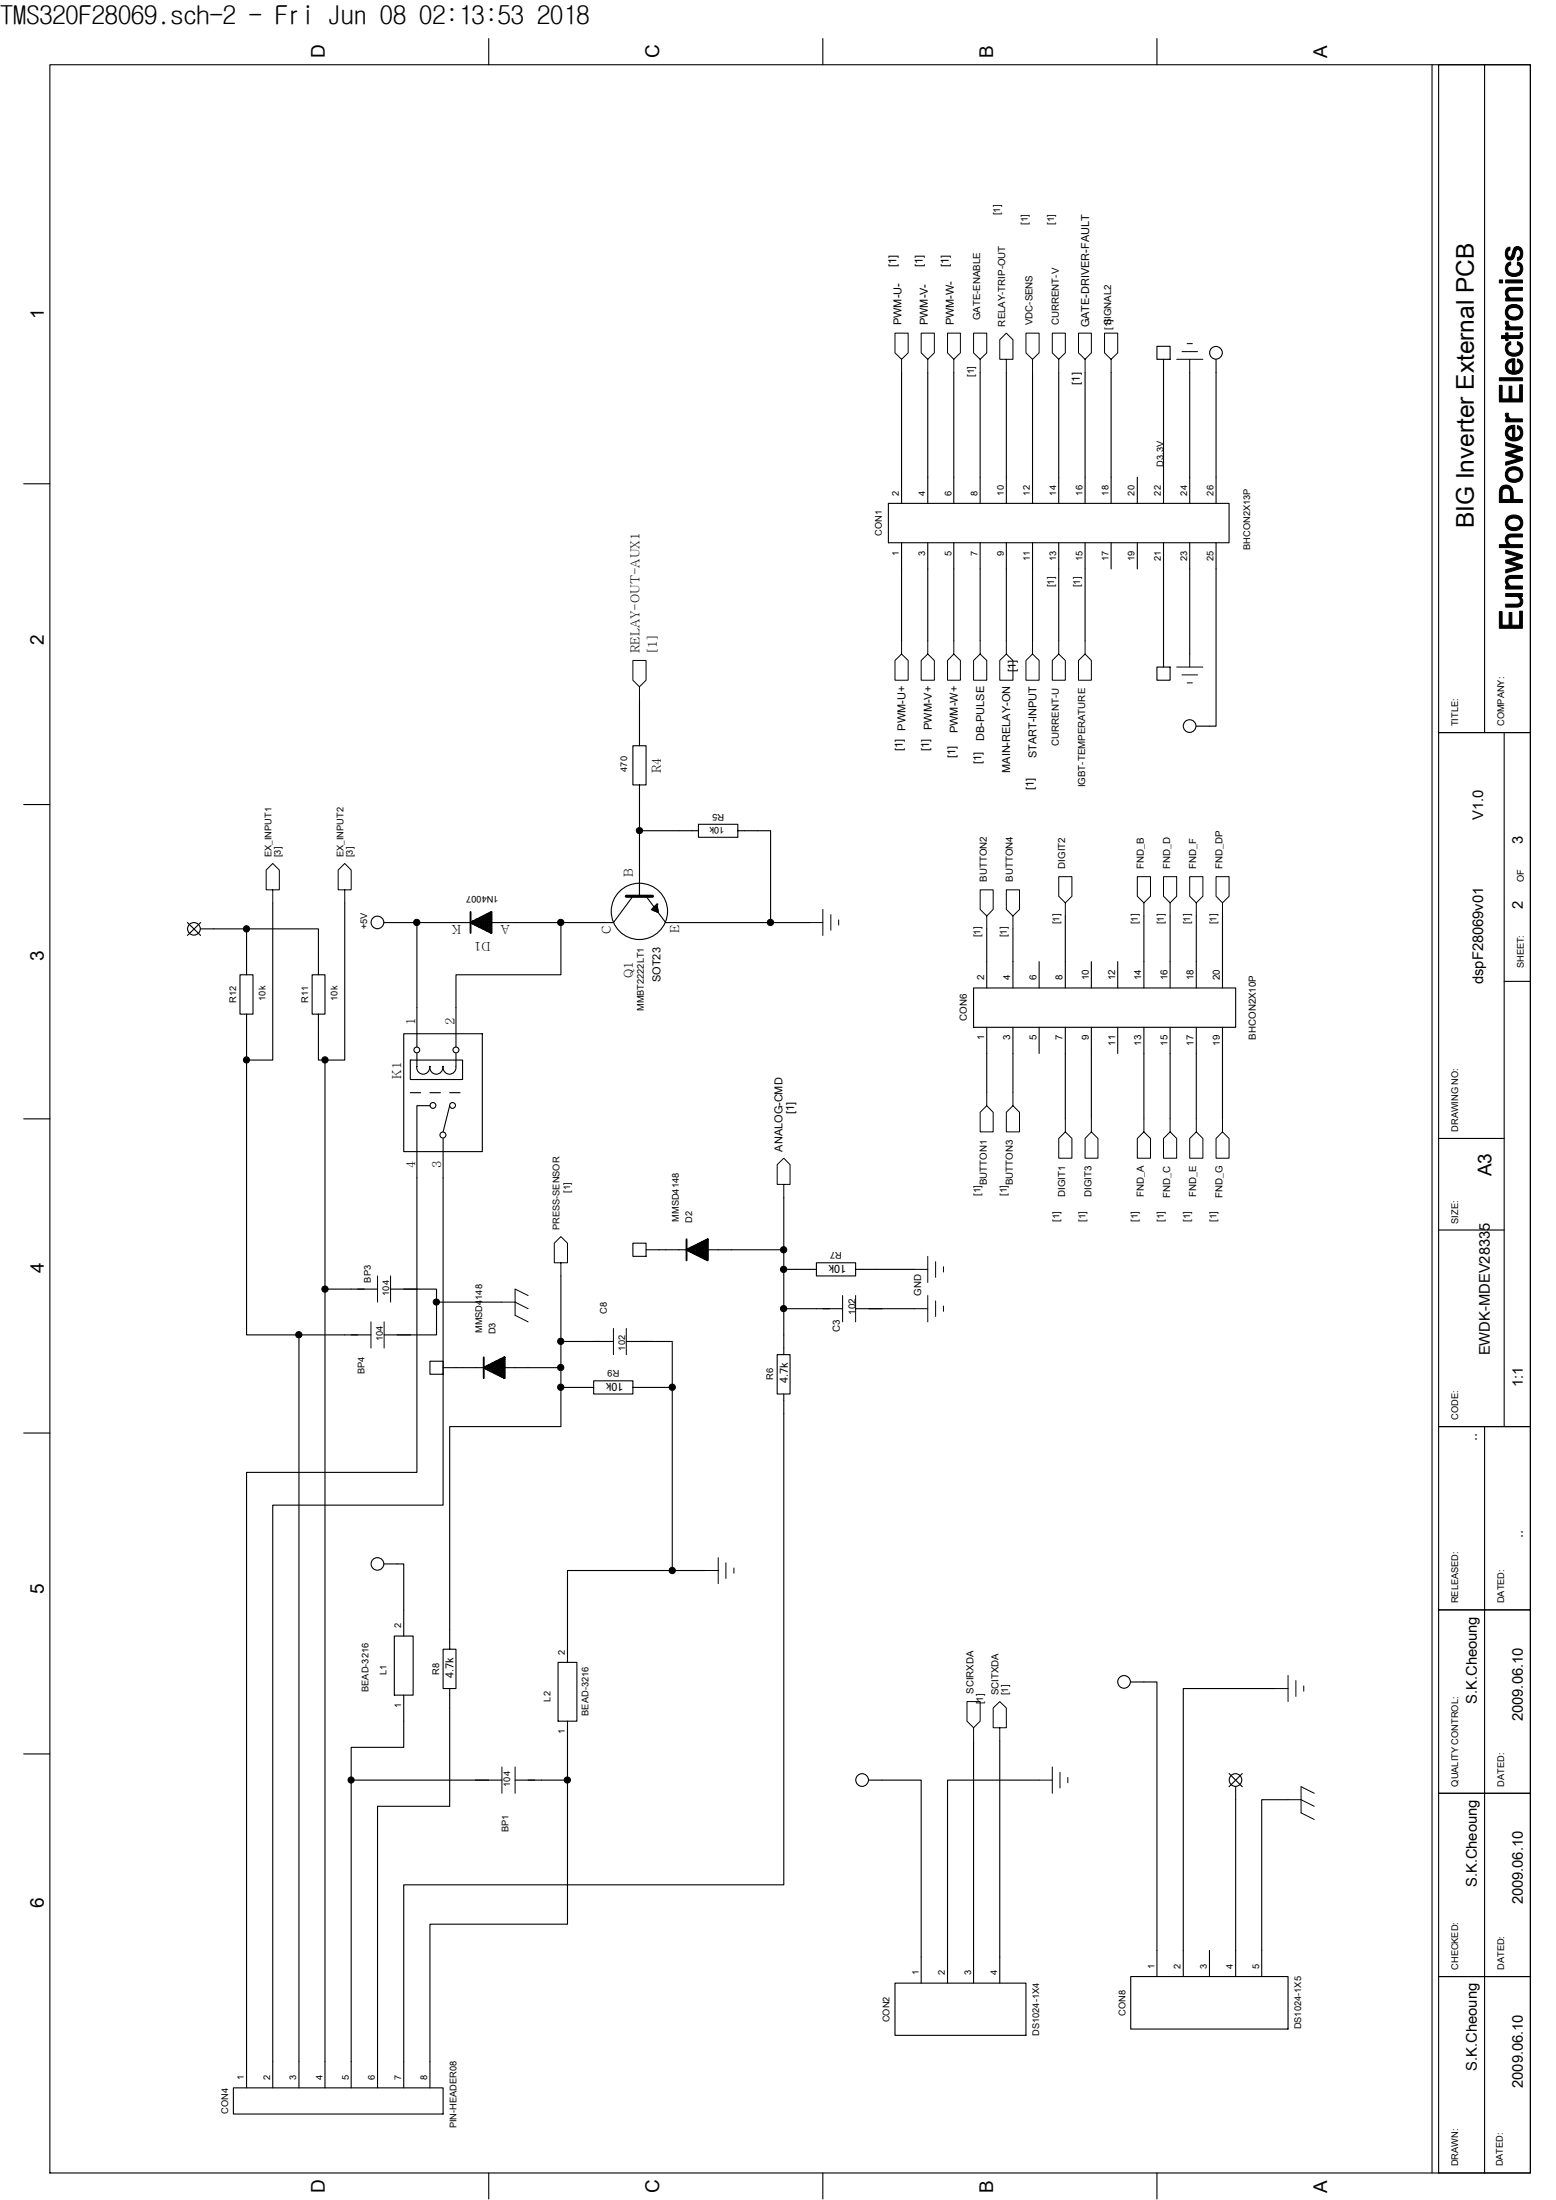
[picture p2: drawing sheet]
<svg xmlns="http://www.w3.org/2000/svg" width="210mm" height="297mm" viewBox="0 0 210 297" stroke-linecap="round" stroke-linejoin="round" font-family="sans-serif">
<g fill="none" stroke="#000" stroke-width=".15">
<path d="M6.7 8.7h199.8v284.7h-199.8zM66 5.2v3.5M111 5.2v3.5M156.1 5.2v3.5M193.3 8.7v284.7M194.1 8.7h12.4v90.2h-12.4zM200.3 8.7v90.2M121.7 50.3v17.7M125.2 50.3v17.7M128.7 50.3v17.7M132.3 50.3v17.7M135.8 50.3v17.7"/>
<path d="M139.3 50.3v17.7M142.9 50.3v17.7M146.4 50.3v17.7M149.9 50.3v17.7M156.1 46.8h1.8v1.7h-1.8zM157 48.5v19.5M160.5 50.3v17.7M164.1 48.5v19.5M3.2 65.3h3.5M119.9 68h46v5.3h-46zM121.7 73.3v13.2M125.2 73.3v13.2"/>
<path d="M128.7 73.3v13.2M132.3 73.3v13.2M135.8 73.3v13.2M139.3 73.3v13.2M142.9 73.3v13.2M146.4 73.3v13.2M149.9 73.3v3.5M153.5 64.4v3.6M153.5 73.3v3.5M157 73.3v16.8M160.5 73.3v15M164.1 73.3v24.7h-2.7"/>
<path d="M86.3 94.5v6.2M156.1 90.1h1.8v1.7h-1.8zM194.1 98.9h12.4v93.7h-12.4zM203 98.9v93.7M3.2 108.6h3.5M86.3 106h-.9v-5.3h1.8v5.3h-.9v15M94.3 112.2h-8M99.6 112.2v.9h-5.3v-1.8h5.3v.9h4.4v12.4M25.3 124.6l1.8 1.7M27.1 124.6l-1.8 1.7M27.1 125.4h6.2M33.3 125.4h9.7v6.2"/>
<path d="M33.3 125.4v6.2M33.3 136.9h.8v-5.3h-1.7v5.3h.9v43.3h7M36.8 121.9v21.2h-3.5M43 136.9h.9v-5.3h-1.8v5.3h.9v6.2h.9v31M46.5 121.9v21.2h-2.6M51.8 124.6h11.7M54.5 139.6h10.6v15.9h-10.6zM56.3 124.6v16.8M66.3 124.6h9.4v7h-14.2v9.8M85.4 121l-2.6 3.6h-7.1M87.2 121l2.6 3.6h19.5M87.9 122.8l.8-.7 .1 1.1z"/>
<path d="M87.9 122.8h.1M87.9 122.8h.9M88.1 122.6v.3M88.1 122.6h.7M88.2 123h.6M88.2 122.5v.5M88.3 122.4h.4M88.4 122.3v.7M88.5 122.2h.2M88.6 122.1v1M88.6 123.1h.2M88.7 122.1h.1"/>
<path d="M88.8 122.7v.5M131.4 133.4h35.4v5.3h-35.4zM133.2 125.4v8M133.2 138.7v8.8M136.7 125.4v8M136.7 138.7v8.8M140.2 129.8v3.6M140.2 138.7v3.5M143.8 123.7v9.7M143.8 138.7v12.4M147.3 129.8v3.6M147.3 138.7v12.4"/>
<path d="M150.8 129.8v3.6M150.8 138.7v3.5M154.4 138.7v12.4M154.4 123.7v9.7M157.9 138.7v12.4M157.9 123.7v9.7M161.4 138.7v12.4M161.4 123.7v9.7M165 138.7v12.4M165 123.7v9.7M203 132.5h3.5M3.2 151.1h3.5"/>
<path d="M55.4 143.1h7v2.7h-7zM55.4 147.5h1.4M56.3 142.2v1.8M58 144a.88 .88 0 0 1-.9 1 .88 .88 0 0 1-.9-1h.1M58 147.5h1.4M58 149.3h-1.7v49.5h-23v83.1M59.7 144a.88 .88 0 0 1-.8 1 .88 .88 0 0 1-.9-1h.1M59.8 153.7v49.5h-23v78.7M60.7 147.5h1.4M60.7 149.3l-.9 3.5M61.5 144a.88 .88 0 0 1-.8 1 .88 .88 0 0 1-.9-1M61.5 142.2v1.8"/>
<path d="M194.1 153.7h8.9M43.9 174.1v107.8M50.9 174.1h-7M52.7 174.1h6.2v1.7M58.9 175.8v4.4h-7.1M58.9 175.8h8.8M75.7 172.3v8.8M85.4 167.9h1.8v1.7h-1.8zM87.2 168.7h5.4M95.5 168.7h10.3v2.7M105.8 161.7v7M110.2 171.4h-4.4v5.3"/>
<path d="M113.7 176.7h-7.9v6.2h-.9v5.3h1.7v-5.3h-.8M115.5 176.7h7.9M115.5 171.4v.9h-5.3v-1.8h5.3v.9h7.9M194.1 166.1h8.9M3.2 193.5h3.5M40.3 180.2v101.7M50.1 180.2h-9.8M58 183.8h1.8v1.7h-1.8zM59.8 184.7h5.5M68.1 184.7h7.6v2.6M80.1 187.3h-4.4v5.3h-15v30.1h-.9v5.3h1.7v-5.3h-.8M82.8 181.1h-7.1v3.6"/>
<path d="M84.5 181.1h6.2v6.2M85.4 187.3v.9h-5.3v-1.8h5.3v.9h5.3M90.7 187.3v24.7M105.8 188.2v66.3h-51.3v27.4M194.1 192.6h12.4v24.8h-12.4zM200.3 192.6v100.8M51.8 211.2h2.7v9.7M90.7 212h-14.1v12.5M90.7 212h4.4M194.1 217.4h12.4v24.7h-12.4zM3.2 236.8h3.5M53.2 220.9h2.6v8h-2.6z"/>
<path d="M54.5 228.9v7h-7.1v4.4M60.7 228v15.9h-9.8v38M75.3 224.5h2.6v7.9h-2.6zM76.6 232.4v7.9h-7.1M131.4 235v32.8M134.9 235v32.8M152.6 227.1h3.5v39.8M165.9 239.5l1.7 1.7M167.6 239.5l-1.7 1.7M172 228h-12.3v38.9M67.7 240.3h-20.3v41.6M76.6 240.3v19.5h-18.6v22.1"/>
<path d="M117.2 240.3h7.1v27.5M140.2 240.3h-12.3v27.5M166.8 241.2v25.7M173.8 243h-3.5v23.9M194.1 242.1h12.4v24.8h-12.4zM120.8 267.8h17.7v7h-17.7zM152.6 266.9h21.2v7.1h-21.2zM163.2 263.3v3.6M194.1 266.9h12.4v26.5h-12.4zM31.5 281.9h28.3v3.5h-28.3zM66 293.4v3.5M111 293.4v3.5"/>
<path d="M156.1 293.4v3.5"/>
<circle cx="164.1" cy="47.6" r=".86"/>
<circle cx="160.5" cy="98" r=".86"/>
<circle cx="26.2" cy="125.4" r=".85"/>
<circle cx="50.9" cy="124.5" r=".85"/>
<circle cx="86.3" cy="123" r="3.8"/>
<circle cx="56.2" cy="141.8" r=".39"/>
<circle cx="58.4" cy="149.3" r=".39"/>
<circle cx="59.8" cy="153.2" r=".4"/>
<circle cx="61.1" cy="149.3" r=".39"/>
<circle cx="61.5" cy="141.8" r=".4"/>
<circle cx="50.9" cy="211.2" r=".85"/>
<circle cx="151.7" cy="227.1" r=".86"/>
<circle cx="116.3" cy="240.3" r=".86"/>
<circle cx="166.7" cy="240.3" r=".85"/>
</g>
<path d="M84.5 121h3.6" fill="none" stroke="#000" stroke-width=".42"/>
<g fill="none" stroke="#000" stroke-width=".25">
<path d="M63.5 124.6l2.8-1.5v2.9zM63.5 123.1v2.9M63.5 124.6h.1M63.6 124.7h2.7M64 124.3v.5M64.1 124.9h2.2M64.5 124.1v.9M64.6 125.1h1.7M65 123.8v1.5M65.2 125.4h1.1M65.5 123.6v1.9M65.7 125.6h.6"/>
<path d="M66 123.3v2.5M66.1 125.9h.2M66.3 123.2v2.7M66.3 123.4h-.5v2.3M66.3 123.7h-1v1.7M66.3 123.9h-1.5v1.3M66.3 124.1h-2v.8M66.3 124.4h-2.5v.3M92.6 168.7h2.9M92.6 167.3v2.9M92.6 168.7l2.9-1.4v2.9zM92.7 168.7v.1"/>
<path d="M93 168.6v.3M93.1 169h2.4M93.2 168.5h2.3M93.2 168.5v.5M93.5 168.4v.7M93.6 169.2h1.9M93.7 168.2h1.8M93.7 168.2v1.1M94 168.1v1.3M94.1 169.5h1.4M94.5 167.9v1.7M94.6 169.7h.9"/>
<path d="M95 167.6v2.3M95.1 169.9h.4M95.4 167.4v2.7M95.5 167.5h-.3v2.5M95.5 167.7h-.8v2.1M95.5 168h-1.3v1.5M65.3 184.7h.1M65.3 183.3v2.8M65.3 184.7l2.8-1.4v2.8zM65.4 184.6h2.7M65.5 184.6v.2M65.6 184.8h2.5"/>
<path d="M65.8 184.4v.5M65.9 184.3h2.2M66 184.3v.7M66 185.1h2.1M66.3 184.2v1M66.4 184.1h1.7M66.5 184.1v1.2M66.5 185.3h1.6M66.7 183.9v1.5M67 183.8h1.1M67 183.8v1.7M67 185.5h1.1"/>
<path d="M67.2 183.7v1.9M67.5 185.8h.6M67.7 183.4v2.5M67.9 183.3h.2M68 183.3v2.7M68 186.1h.1M68.1 183.6h-.6v2.1"/>
</g>
<g fill="none" stroke="#000" stroke-width=".13">
<path d="M121.7 48.5l-.9-.9v-2.6h1.8v2.6l-.9 .9v1.8M125.2 48.5l-.9-.9v-2.6h1.8v2.6l-.9 .9v1.8M128.7 48.5l-.8-.9v-2.6h1.7v2.6l-.9 .9v1.8M132.3 48.5l-.9-.9v-2.6h1.8v2.6l-.9 .9v1.8M135.8 48.5h.9v-2.6l-.9-.9-.9 .9v2.6h.9v1.8M139.3 48.5l-.8-.9v-2.6h1.7v2.6l-.9 .9v1.8M142.9 48.5l-.9-.9v-2.6h1.8v2.6l-.9 .9v1.8M146.4 48.5l-.9-.9v-2.6h1.8v2.6l-.9 .9v1.8M149.9 48.5l-.8-.9v-2.6h1.7v2.6l-.9 .9v1.8M158.8 48.5h3.5M159.5 47.5h2.1M160.2 46.4h.7"/>
<path d="M160.5 48.5v1.8M86.3 92.7l-.9-.9v-2.6h1.8v2.6l-.9 .9v1.8M121.7 86.5v1.8l.9 .9v2.6h-1.8v-2.6l.9-.9M125.2 86.5v1.8l.9 .9v2.6h-1.8v-2.6l.9-.9M128.7 86.5v1.8l.9 .9v2.6h-1.7v-2.6l.8-.9M132.3 86.5v1.8l.9 .9v2.6h-1.8v-2.6l.9-.9M135.8 86.5v1.8l.9 .9v2.6h-1.8v-2.6l.9-.9M139.3 86.5v1.8l.9 .9v2.6h-1.7v-2.6l.8-.9M142.9 86.5v1.8l.9 .9v2.6h-1.8v-2.6l.9-.9M146.4 86.5v1.8l.9 .9v2.6h-1.8v-2.6l.9-.9M158.8 90.1h3.5M159.5 91.1h2.1"/>
<path d="M160.2 92.2h.7M160.5 88.3v1.8M36.8 120.1h.9v-2.6l-.9-.9-.9 .9v2.6h.9v1.8M46.5 120.1h.9v-2.6l-.9-.9-.9 .9v2.6h.9v1.8M109.3 124.6h1.7M111 122.8v3.5M112.1 123.5v2.1M113.2 124.2v.7M133.2 123.7l-.9-.9v-2.7h1.7v2.7l-.8 .9v1.7M136.7 123.7l-.9-.9v-2.7h1.8v2.7l-.9 .9v1.7M143.8 121.9l-.9-.9v-2.6h1.8v2.6l-.9 .9v1.8M154.4 121.9l-.9-.9v-2.6h1.8v2.6l-.9 .9v1.8"/>
<path d="M157.9 121.9l-.9-.9v-2.6h1.8v2.6l-.9 .9v1.8M161.4 121.9l-.9-.9v-2.6h1.8v2.6l-.9 .9v1.8M165 121.9l-.9-.9v-2.6h1.8v2.6l-.9 .9v1.8M105.8 159.9h.8v-2.7l-.8-.8-.9 .8v2.7h.9v1.8M133.2 147.5v1.8l.8 .9v2.6h-1.7v-2.6l.9-.9M136.7 147.5v1.8l.9 .9v2.6h-1.8v-2.6l.9-.9M143.8 151.1v1.7l.9 .9v2.7h-1.8v-2.7l.9-.9M147.3 151.1v1.7l.9 .9v2.7h-1.8v-2.7l.9-.9M154.4 151.1v1.7l.9 .9v2.7h-1.8v-2.7l.9-.9M157.9 151.1v1.7l.9 .9v2.7h-1.8v-2.7l.9-.9M161.4 151.1v1.7l.9 .9v2.7h-1.8v-2.7l.9-.9M165 151.1v1.7l.9 .9v2.7h-1.8v-2.7l.9-.9"/>
<path d="M50.1 178.5v3.5M50.9 172.3v3.5M51.8 178.5v3.5M52.7 172.3v3.5M67.7 175.8h1.8l1.8 .9M71.3 174.9l-1.8-.8v3.5l1.8 .9M75.7 170.5h.9v-2.6l-.9-.9-.9 .9v2.6h.9v1.8M82.8 179.4v3.5M84.5 179.4v3.5M113.7 174.9v3.6M115.5 174.9v3.6M123.4 176.7h1.8"/>
<path d="M123.4 171.4h1.8M125.2 174.9v3.6M125.2 169.6v3.6M126.3 175.6v2.2M126.3 170.3v2.2M127.3 176.3v.8M127.3 171v.7M95.1 212h1.8M96.9 210.3v3.5M98 211v2.1M99 211.7v.7M67.7 238.6v3.5"/>
<path d="M69.5 238.6v3.5M131.4 233.3l-.9-.9v-2.7h1.8v2.7l-.9 .9v1.7M134.9 233.3h.9v-2.7l-.9-.9-.9 .9v2.7h.9v1.7M142 238.6v3.5M143 239.3v2.1M144.1 240v.7M172 228h1.8M173.8 226.2v3.5M174.9 226.9v2.1M175.9 227.6v.7M140.2 240.3h1.8M173.8 243h1.8l1.8 .9"/>
<path d="M177.4 242.1l-1.8-.9v3.6l1.8 .9"/>
</g>
<g fill="#000" stroke="#000" stroke-width=".13">
<circle cx="86.3" cy="112.1" r=".42"/>
<circle cx="33.3" cy="125.4" r=".42"/>
<circle cx="56.2" cy="124.5" r=".43"/>
<circle cx="75.7" cy="124.5" r=".43"/>
<circle cx="104" cy="124.5" r=".43"/>
<circle cx="33.3" cy="143.1" r=".42"/>
<circle cx="43.9" cy="143.1" r=".43"/>
<circle cx="43.9" cy="174.1" r=".43"/>
<circle cx="58.9" cy="175.8" r=".42"/>
<circle cx="105.7" cy="171.4" r=".43"/>
<circle cx="105.7" cy="168.7" r=".43"/>
<circle cx="105.8" cy="176.7" r=".42"/>
<circle cx="40.3" cy="180.2" r=".43"/>
<circle cx="75.7" cy="184.6" r=".43"/>
<circle cx="75.7" cy="187.3" r=".43"/>
<circle cx="75.7" cy="181.1" r=".43"/>
<circle cx="90.7" cy="187.3" r=".43"/>
<circle cx="90.7" cy="212" r=".43"/>
<circle cx="47.4" cy="240.3" r=".42"/>
<circle cx="76.6" cy="240.3" r=".42"/>
</g>
<text font-size="4.3" x="205.4" y="85.2" transform="rotate(-90 205.4 85.2)">Eunwho Power Electronics</text>
<text font-size="3.5" x="0" y="3.2">TMS320F28069.sch-2 - Fri Jun 08 02:13:53 2018</text>
<text font-size="3.3" x="198.9" y="71.3" transform="rotate(-90 198.9 71.3)">BIG Inverter External PCB</text>
<g font-size="2.6">
<text x="43.9" y="7.9" transform="rotate(-90 43.9 7.9)">D</text>
<text x="88.9" y="7.9" transform="rotate(-90 88.9 7.9)">C</text>
<text x="134" y="7.9" transform="rotate(-90 134 7.9)">B</text>
<text x="179.1" y="7.9" transform="rotate(-90 179.1 7.9)">A</text>
<text x="5.9" y="43.1" transform="rotate(-90 5.9 43.1)">1</text>
<text x="5.9" y="87.1" transform="rotate(-90 5.9 87.1)">2</text>
<text x="5.9" y="129.7" transform="rotate(-90 5.9 129.7)">3</text>
<text x="201.3" y="158.8" transform="rotate(-90 201.3 158.8)">A3</text>
<text x="5.9" y="171.9" transform="rotate(-90 5.9 171.9)">4</text>
<text x="5.9" y="215.3" transform="rotate(-90 5.9 215.3)">5</text>
<text x="5.9" y="257.7" transform="rotate(-90 5.9 257.7)">6</text>
<text x="43.9" y="296.1" transform="rotate(-90 43.9 296.1)">D</text>
<text x="88.9" y="296.1" transform="rotate(-90 88.9 296.1)">C</text>
<text x="134" y="296.1" transform="rotate(-90 134 296.1)">B</text>
<text x="179.1" y="296.1" transform="rotate(-90 179.1 296.1)">A</text>
</g>
<g font-size="2">
<text x="200.2" y="110.7" transform="rotate(-90 200.2 110.7)">V1.0</text>
<text x="205.5" y="113.9" transform="rotate(-90 205.5 113.9)">3</text>
<text x="205.5" y="122.8" transform="rotate(-90 205.5 122.8)">2</text>
<text x="200.2" y="132.9" transform="rotate(-90 200.2 132.9)">dspF28069v01</text>
<text x="201.1" y="183" transform="rotate(-90 201.1 183)">EWDK-MDEV28335</text>
<text x="205.5" y="187.3" transform="rotate(-90 205.5 187.3)">1:1</text>
<text x="199.3" y="194.6" transform="rotate(-90 199.3 194.6)">..</text>
<text x="205.5" y="207.6" transform="rotate(-90 205.5 207.6)">..</text>
<text x="199.3" y="230.1" transform="rotate(-90 199.3 230.1)">S.K.Cheoung</text>
<text x="205.5" y="232.4" transform="rotate(-90 205.5 232.4)">2009.06.10</text>
<text x="199.3" y="254.8" transform="rotate(-90 199.3 254.8)">S.K.Cheoung</text>
<text x="205.5" y="257.1" transform="rotate(-90 205.5 257.1)">2009.06.10</text>
<text x="199.3" y="279.6" transform="rotate(-90 199.3 279.6)">S.K.Cheoung</text>
<text x="205.5" y="281.9" transform="rotate(-90 205.5 281.9)">2009.06.10</text>
</g>
<g font-size="1.7">
<text x="86.3" y="88.1" transform="rotate(-90 86.3 88.1)">RELAY-OUT-AUX1</text>
<text x="88.6" y="88.3" transform="rotate(-90 88.6 88.3)">[1]</text>
<text x="89.2" y="104.4" transform="rotate(-90 89.2 104.4)">R4</text>
<text x="85.4" y="118.4" transform="rotate(-90 85.4 118.4)">B</text>
<text x="62.3" y="124.9" transform="rotate(-180 62.3 124.9)">K</text>
<text x="68.8" y="124.9" transform="rotate(-180 68.8 124.9)">A</text>
<text x="66.2" y="127.2" transform="rotate(-180 66.2 127.2)">D1</text>
<text x="82.4" y="126.1" transform="rotate(-90 82.4 126.1)">C</text>
<text x="91.6" y="126" transform="rotate(-90 91.6 126)">E</text>
<text x="85.4" y="132.1" transform="rotate(-90 85.4 132.1)">Q1</text>
<text x="56" y="138.3" transform="rotate(-90 56 138.3)">1</text>
<text x="61.3" y="138.3" transform="rotate(-90 61.3 138.3)">2</text>
<text x="54.1" y="145.6" transform="rotate(-90 54.1 145.6)">K1</text>
<text x="56" y="157.7" transform="rotate(-90 56 157.7)">4</text>
<text x="59.5" y="157.7" transform="rotate(-90 59.5 157.7)">3</text>
</g>
<g font-size="1.5">
<text x="121" y="36" transform="rotate(-90 121 36)">[1]</text>
<text x="124.5" y="36" transform="rotate(-90 124.5 36)">[1]</text>
<text x="128.1" y="36" transform="rotate(-90 128.1 36)">[1]</text>
<text x="121.7" y="43.9" transform="rotate(-90 121.7 43.9)">PWM-U-</text>
<text x="125.2" y="43.9" transform="rotate(-90 125.2 43.9)">PWM-V-</text>
<text x="128.7" y="43.9" transform="rotate(-90 128.7 43.9)">PWM-W-</text>
<text x="147" y="44.2" transform="rotate(-90 147 44.2)">GATE-DRIVER-FAULT</text>
<text x="145.7" y="51.9" transform="rotate(-90 145.7 51.9)">[1]</text>
<text x="137.1" y="90.7" transform="rotate(-90 137.1 90.7)">[1]</text>
<text x="121.9" y="101.4" transform="rotate(-90 121.9 101.4)">[1]</text>
<text x="122.2" y="98.7" transform="rotate(-90 122.2 98.7)">PWM-U+</text>
<text x="125.4" y="101.4" transform="rotate(-90 125.4 101.4)">[1]</text>
<text x="125.7" y="98.6" transform="rotate(-90 125.7 98.6)">PWM-V+</text>
<text x="129.2" y="99" transform="rotate(-90 129.2 99)">PWM-W+</text>
<text x="132.8" y="100" transform="rotate(-90 132.8 100)">DB-PULSE</text>
<text x="128.9" y="102.3" transform="rotate(-90 128.9 102.3)">[1]</text>
<text x="132.5" y="103.2" transform="rotate(-90 132.5 103.2)">[1]</text>
<text x="136.3" y="104.4" transform="rotate(-90 136.3 104.4)">MAIN-RELAY-ON</text>
<text x="139.5" y="106.7" transform="rotate(-90 139.5 106.7)">[1]</text>
<text x="139.9" y="102.4" transform="rotate(-90 139.9 102.4)">START-INPUT</text>
<text x="89.1" y="132.6" transform="rotate(-90 89.1 132.6)">SOT23</text>
<text x="105.6" y="155.5" transform="rotate(-90 105.6 155.5)">ANALOG-CMD</text>
<text x="107.2" y="150.4" transform="rotate(-90 107.2 150.4)">[1]</text>
<text x="114.2" y="170.9" transform="rotate(-180 114.2 170.9)">10k</text>
<text x="84.2" y="186.8" transform="rotate(-180 84.2 186.8)">10k</text>
<text x="106.3" y="186.8" transform="rotate(-90 106.3 186.8)">4.7k</text>
<text x="61.2" y="226.5" transform="rotate(-90 61.2 226.5)">4.7k</text>
</g>
<g font-size="1.3">
<text x="135" y="29.1" transform="rotate(-90 135 29.1)">[1]</text>
<text x="138.7" y="30.4" transform="rotate(-90 138.7 30.4)">[1]</text>
<text x="142.2" y="30.4" transform="rotate(-90 142.2 30.4)">[1]</text>
<text x="132.3" y="43.2" transform="rotate(-90 132.3 43.2)">GATE-ENABLE</text>
<text x="135.6" y="44.1" transform="rotate(-90 135.6 44.1)">RELAY-TRIP-OUT</text>
<text x="139.3" y="43.9" transform="rotate(-90 139.3 43.9)">VDC-SENS</text>
<text x="142.9" y="43.9" transform="rotate(-90 142.9 43.9)">CURRENT-V</text>
<text x="149.9" y="43.9" transform="rotate(-90 149.9 43.9)">SIGNAL2</text>
<text x="150" y="44.5" transform="rotate(-90 150 44.5)">[1]</text>
<text x="131.4" y="50.8" transform="rotate(-90 131.4 50.8)">[1]</text>
<text x="142.2" y="79.3" transform="rotate(-90 142.2 79.3)">[1]</text>
<text x="145.8" y="79.3" transform="rotate(-90 145.8 79.3)">[1]</text>
<text x="142.9" y="100.7" transform="rotate(-90 142.9 100.7)">CURRENT-U</text>
<text x="146.4" y="106.3" transform="rotate(-90 146.4 106.3)">IGBT-TEMPERATURE</text>
<text x="133.2" y="119.1" transform="rotate(-90 133.2 119.1)">BUTTON2</text>
<text x="136.7" y="119.1" transform="rotate(-90 136.7 119.1)">BUTTON4</text>
<text x="143.8" y="117.3" transform="rotate(-90 143.8 117.3)">DIGIT2</text>
<text x="154.4" y="117.3" transform="rotate(-90 154.4 117.3)">FND_B</text>
<text x="157.9" y="117.3" transform="rotate(-90 157.9 117.3)">FND_D</text>
<text x="161.4" y="117.3" transform="rotate(-90 161.4 117.3)">FND_F</text>
<text x="165" y="117.3" transform="rotate(-90 165 117.3)">FND_DP</text>
<text x="143" y="124.8" transform="rotate(-90 143 124.8)">[1]</text>
<text x="153.5" y="124.8" transform="rotate(-90 153.5 124.8)">[1]</text>
<text x="157.1" y="124.8" transform="rotate(-90 157.1 124.8)">[1]</text>
<text x="160.6" y="124.8" transform="rotate(-90 160.6 124.8)">[1]</text>
<text x="164.2" y="124.8" transform="rotate(-90 164.2 124.8)">[1]</text>
<text x="132.3" y="126.6" transform="rotate(-90 132.3 126.6)">[1]</text>
<text x="135.9" y="126.6" transform="rotate(-90 135.9 126.6)">[1]</text>
<text x="130.5" y="137.9" transform="rotate(-90 130.5 137.9)">CON6</text>
<text x="132.8" y="132.3" transform="rotate(-90 132.8 132.3)">2</text>
<text x="136.3" y="132.3" transform="rotate(-90 136.3 132.3)">4</text>
<text x="139.9" y="132.3" transform="rotate(-90 139.9 132.3)">6</text>
<text x="143.4" y="132.3" transform="rotate(-90 143.4 132.3)">8</text>
<text x="146.9" y="132.3" transform="rotate(-90 146.9 132.3)">10</text>
<text x="150.5" y="132.3" transform="rotate(-90 150.5 132.3)">12</text>
<text x="154" y="132.3" transform="rotate(-90 154 132.3)">14</text>
<text x="157.5" y="132.3" transform="rotate(-90 157.5 132.3)">16</text>
<text x="161.1" y="132.3" transform="rotate(-90 161.1 132.3)">18</text>
<text x="164.6" y="132.3" transform="rotate(-90 164.6 132.3)">20</text>
<text x="132.8" y="140.5" transform="rotate(-90 132.8 140.5)">1</text>
<text x="136.3" y="140.5" transform="rotate(-90 136.3 140.5)">3</text>
<text x="139.9" y="140.5" transform="rotate(-90 139.9 140.5)">5</text>
<text x="143.4" y="140.5" transform="rotate(-90 143.4 140.5)">7</text>
<text x="146.9" y="140.5" transform="rotate(-90 146.9 140.5)">9</text>
<text x="150.5" y="141.2" transform="rotate(-90 150.5 141.2)">11</text>
<text x="154" y="141.2" transform="rotate(-90 154 141.2)">13</text>
<text x="157.5" y="141.2" transform="rotate(-90 157.5 141.2)">15</text>
<text x="161.1" y="141.2" transform="rotate(-90 161.1 141.2)">17</text>
<text x="164.6" y="141.2" transform="rotate(-90 164.6 141.2)">19</text>
<text x="169.5" y="140.4" transform="rotate(-90 169.5 140.4)">BHCON2X10P</text>
<text x="132.3" y="161.4" transform="rotate(-90 132.3 161.4)">[1]</text>
<text x="133.2" y="160" transform="rotate(-90 133.2 160)">BUTTON1</text>
<text x="135.9" y="161.4" transform="rotate(-90 135.9 161.4)">[1]</text>
<text x="136.7" y="160" transform="rotate(-90 136.7 160)">BUTTON3</text>
<text x="143.8" y="161.6" transform="rotate(-90 143.8 161.6)">DIGIT1</text>
<text x="147.3" y="161.6" transform="rotate(-90 147.3 161.6)">DIGIT3</text>
<text x="154.4" y="161.6" transform="rotate(-90 154.4 161.6)">FND_A</text>
<text x="157.9" y="161.7" transform="rotate(-90 157.9 161.7)">FND_C</text>
<text x="161.4" y="161.6" transform="rotate(-90 161.4 161.6)">FND_E</text>
<text x="165" y="161.8" transform="rotate(-90 165 161.8)">FND_G</text>
<text x="143" y="165" transform="rotate(-90 143 165)">[1]</text>
<text x="146.5" y="165" transform="rotate(-90 146.5 165)">[1]</text>
<text x="153.5" y="165" transform="rotate(-90 153.5 165)">[1]</text>
<text x="157.1" y="165" transform="rotate(-90 157.1 165)">[1]</text>
<text x="160.6" y="165" transform="rotate(-90 160.6 165)">[1]</text>
<text x="164.2" y="165" transform="rotate(-90 164.2 165)">[1]</text>
<text x="113.3" y="179.9" transform="rotate(-90 113.3 179.9)">C3</text>
<text x="115.5" y="177.5" transform="rotate(-90 115.5 177.5)">102</text>
<text x="124.3" y="174.9" transform="rotate(-90 124.3 174.9)">GND</text>
<text x="131.4" y="228.7" transform="rotate(-90 131.4 228.7)">SCIRXDA</text>
<text x="132.7" y="230.1" transform="rotate(-90 132.7 230.1)">[1]</text>
<text x="134.7" y="228.9" transform="rotate(-90 134.7 228.9)">SCITXDA</text>
<text x="136.1" y="228.9" transform="rotate(-90 136.1 228.9)">[1]</text>
</g>
<g font-size="1.2">
<text x="157" y="63" transform="rotate(-90 157 63)">D3.3V</text>
<text x="121.3" y="66.9" transform="rotate(-90 121.3 66.9)">2</text>
<text x="124.8" y="66.9" transform="rotate(-90 124.8 66.9)">4</text>
<text x="128.4" y="66.9" transform="rotate(-90 128.4 66.9)">6</text>
<text x="131.9" y="66.9" transform="rotate(-90 131.9 66.9)">8</text>
<text x="135.4" y="66.9" transform="rotate(-90 135.4 66.9)">10</text>
<text x="139" y="66.9" transform="rotate(-90 139 66.9)">12</text>
<text x="142.5" y="66.9" transform="rotate(-90 142.5 66.9)">14</text>
<text x="146.1" y="66.9" transform="rotate(-90 146.1 66.9)">16</text>
<text x="149.6" y="66.9" transform="rotate(-90 149.6 66.9)">18</text>
<text x="153.1" y="66.9" transform="rotate(-90 153.1 66.9)">20</text>
<text x="156.7" y="66.9" transform="rotate(-90 156.7 66.9)">22</text>
<text x="160.2" y="66.9" transform="rotate(-90 160.2 66.9)">24</text>
<text x="163.7" y="66.9" transform="rotate(-90 163.7 66.9)">26</text>
<text x="119" y="72.4" transform="rotate(-90 119 72.4)">CON1</text>
<text x="121.3" y="75" transform="rotate(-90 121.3 75)">1</text>
<text x="124.8" y="75" transform="rotate(-90 124.8 75)">3</text>
<text x="128.4" y="75" transform="rotate(-90 128.4 75)">5</text>
<text x="131.9" y="75" transform="rotate(-90 131.9 75)">7</text>
<text x="135.4" y="75" transform="rotate(-90 135.4 75)">9</text>
<text x="139" y="75.7" transform="rotate(-90 139 75.7)">11</text>
<text x="142.5" y="75.7" transform="rotate(-90 142.5 75.7)">13</text>
<text x="146.1" y="75.7" transform="rotate(-90 146.1 75.7)">15</text>
<text x="149.6" y="75.7" transform="rotate(-90 149.6 75.7)">17</text>
<text x="153.1" y="75.7" transform="rotate(-90 153.1 75.7)">19</text>
<text x="156.7" y="75.7" transform="rotate(-90 156.7 75.7)">21</text>
<text x="160.2" y="75.7" transform="rotate(-90 160.2 75.7)">23</text>
<text x="163.7" y="75.7" transform="rotate(-90 163.7 75.7)">25</text>
<text x="168.7" y="74.3" transform="rotate(-90 168.7 74.3)">BHCON2X13P</text>
<text x="196.8" y="98" transform="rotate(-90 196.8 98)">TITLE:</text>
<text x="203" y="98" transform="rotate(-90 203 98)">COMPANY:</text>
<text x="84.6" y="104.2" transform="rotate(-90 84.6 104.2)">470</text>
<text x="97.7" y="109.9" transform="rotate(-180 97.7 109.9)">R5</text>
<text x="97.8" y="111.7" transform="rotate(-180 97.8 111.7)">10k</text>
<text x="36.6" y="115.7" transform="rotate(-90 36.6 115.7)">EX_INPUT1</text>
<text x="37.9" y="115.7" transform="rotate(-90 37.9 115.7)">[3]</text>
<text x="46.4" y="115.7" transform="rotate(-90 46.4 115.7)">EX_INPUT2</text>
<text x="47.6" y="115.7" transform="rotate(-90 47.6 115.7)">[3]</text>
<text x="205.6" y="119.1" transform="rotate(-90 205.6 119.1)">OF</text>
<text x="49.5" y="125.5" transform="rotate(-90 49.5 125.5)">+5V</text>
<text x="67.3" y="121" transform="rotate(-180 67.3 121)">1N4007</text>
<text x="205.6" y="130.7" transform="rotate(-90 205.6 130.7)">SHEET:</text>
<text x="31.9" y="135.4" transform="rotate(-90 31.9 135.4)">R12</text>
<text x="35.8" y="135.1" transform="rotate(-90 35.8 135.1)">10k</text>
<text x="41.6" y="135.4" transform="rotate(-90 41.6 135.4)">R11</text>
<text x="45.6" y="135.1" transform="rotate(-90 45.6 135.1)">10k</text>
<text x="86.9" y="136.5" transform="rotate(-90 86.9 136.5)">MMBT2222LT1</text>
<text x="196.8" y="152.8" transform="rotate(-90 196.8 152.8)">DRAWING NO:</text>
<text x="77" y="161" transform="rotate(-90 77 161)">[1]</text>
<text x="75.5" y="166.1" transform="rotate(-90 75.5 166.1)">PRESS-SENSOR</text>
<text x="91.6" y="165" transform="rotate(-90 91.6 165)">MMSD4148</text>
<text x="93.4" y="165.1" transform="rotate(-90 93.4 165.1)">D2</text>
<text x="196.8" y="165.2" transform="rotate(-90 196.8 165.2)">SIZE:</text>
<text x="50.1" y="173.2" transform="rotate(-90 50.1 173.2)">BP3</text>
<text x="113.6" y="169.1" transform="rotate(-180 113.6 169.1)">R7</text>
<text x="52.5" y="174.9" transform="rotate(-90 52.5 174.9)">104</text>
<text x="81.9" y="177.4" transform="rotate(-90 81.9 177.4)">C8</text>
<text x="49.2" y="185.5" transform="rotate(-90 49.2 185.5)">BP4</text>
<text x="51.7" y="181.1" transform="rotate(-90 51.7 181.1)">104</text>
<text x="65.1" y="180" transform="rotate(-90 65.1 180)">MMSD4148</text>
<text x="66.9" y="180.2" transform="rotate(-90 66.9 180.2)">D3</text>
<text x="83.6" y="185" transform="rotate(-180 83.6 185)">R9</text>
<text x="84.3" y="182.4" transform="rotate(-90 84.3 182.4)">102</text>
<text x="104.3" y="186.4" transform="rotate(-90 104.3 186.4)">R6</text>
<text x="196.8" y="191.7" transform="rotate(-90 196.8 191.7)">CODE:</text>
<text x="54.1" y="219.9" transform="rotate(-90 54.1 219.9)">2</text>
<text x="196.8" y="216.5" transform="rotate(-90 196.8 216.5)">RELEASED:</text>
<text x="203" y="216.5" transform="rotate(-90 203 216.5)">DATED:</text>
<text x="52.2" y="226.2" transform="rotate(-90 52.2 226.2)">L1</text>
<text x="59.2" y="226.1" transform="rotate(-90 59.2 226.1)">R8</text>
<text x="76.2" y="223.4" transform="rotate(-90 76.2 223.4)">2</text>
<text x="49.7" y="228.4" transform="rotate(-90 49.7 228.4)">BEAD-3216</text>
<text x="54.1" y="230.6" transform="rotate(-90 54.1 230.6)">1</text>
<text x="74.3" y="229.7" transform="rotate(-90 74.3 229.7)">L2</text>
<text x="79.4" y="231.6" transform="rotate(-90 79.4 231.6)">BEAD-3216</text>
<text x="76.2" y="234.2" transform="rotate(-90 76.2 234.2)">1</text>
<text x="68.8" y="241.2" transform="rotate(-90 68.8 241.2)">104</text>
<text x="196.8" y="241.2" transform="rotate(-90 196.8 241.2)">QUALITY CONTROL:</text>
<text x="203" y="241.2" transform="rotate(-90 203 241.2)">DATED:</text>
<text x="68.6" y="247.4" transform="rotate(-90 68.6 247.4)">BP1</text>
<text x="124" y="266.7" transform="rotate(-90 124 266.7)">1</text>
<text x="127.5" y="266.7" transform="rotate(-90 127.5 266.7)">2</text>
<text x="131" y="266.7" transform="rotate(-90 131 266.7)">3</text>
<text x="134.6" y="266.7" transform="rotate(-90 134.6 266.7)">4</text>
<text x="155.8" y="265.8" transform="rotate(-90 155.8 265.8)">1</text>
<text x="159.3" y="265.8" transform="rotate(-90 159.3 265.8)">2</text>
<text x="162.9" y="265.8" transform="rotate(-90 162.9 265.8)">3</text>
<text x="166.4" y="265.8" transform="rotate(-90 166.4 265.8)">4</text>
<text x="169.9" y="265.8" transform="rotate(-90 169.9 265.8)">5</text>
<text x="196.8" y="266" transform="rotate(-90 196.8 266)">CHECKED:</text>
<text x="203" y="266" transform="rotate(-90 203 266)">DATED:</text>
<text x="120.1" y="273.1" transform="rotate(-90 120.1 273.1)">CON2</text>
<text x="140.3" y="274.9" transform="rotate(-90 140.3 274.9)">DS1024-1X4</text>
<text x="151.9" y="272.2" transform="rotate(-90 151.9 272.2)">CON8</text>
<text x="175.6" y="274" transform="rotate(-90 175.6 274)">DS1024-1X5</text>
<text x="32.9" y="280.8" transform="rotate(-90 32.9 280.8)">1</text>
<text x="36.4" y="280.8" transform="rotate(-90 36.4 280.8)">2</text>
<text x="40" y="280.8" transform="rotate(-90 40 280.8)">3</text>
<text x="43.5" y="280.8" transform="rotate(-90 43.5 280.8)">4</text>
<text x="47.1" y="280.8" transform="rotate(-90 47.1 280.8)">5</text>
<text x="50.6" y="280.8" transform="rotate(-90 50.6 280.8)">6</text>
<text x="54.1" y="280.8" transform="rotate(-90 54.1 280.8)">7</text>
<text x="57.7" y="280.8" transform="rotate(-90 57.7 280.8)">8</text>
<text x="30.8" y="285.4" transform="rotate(-90 30.8 285.4)">CON4</text>
<text x="61.6" y="287.3" transform="rotate(-90 61.6 287.3)">PIN-HEADER08</text>
<text x="196.8" y="292.5" transform="rotate(-90 196.8 292.5)">DRAWN:</text>
<text x="202.8" y="292.5" transform="rotate(-90 202.8 292.5)">DATED:</text>
</g>
</svg>
